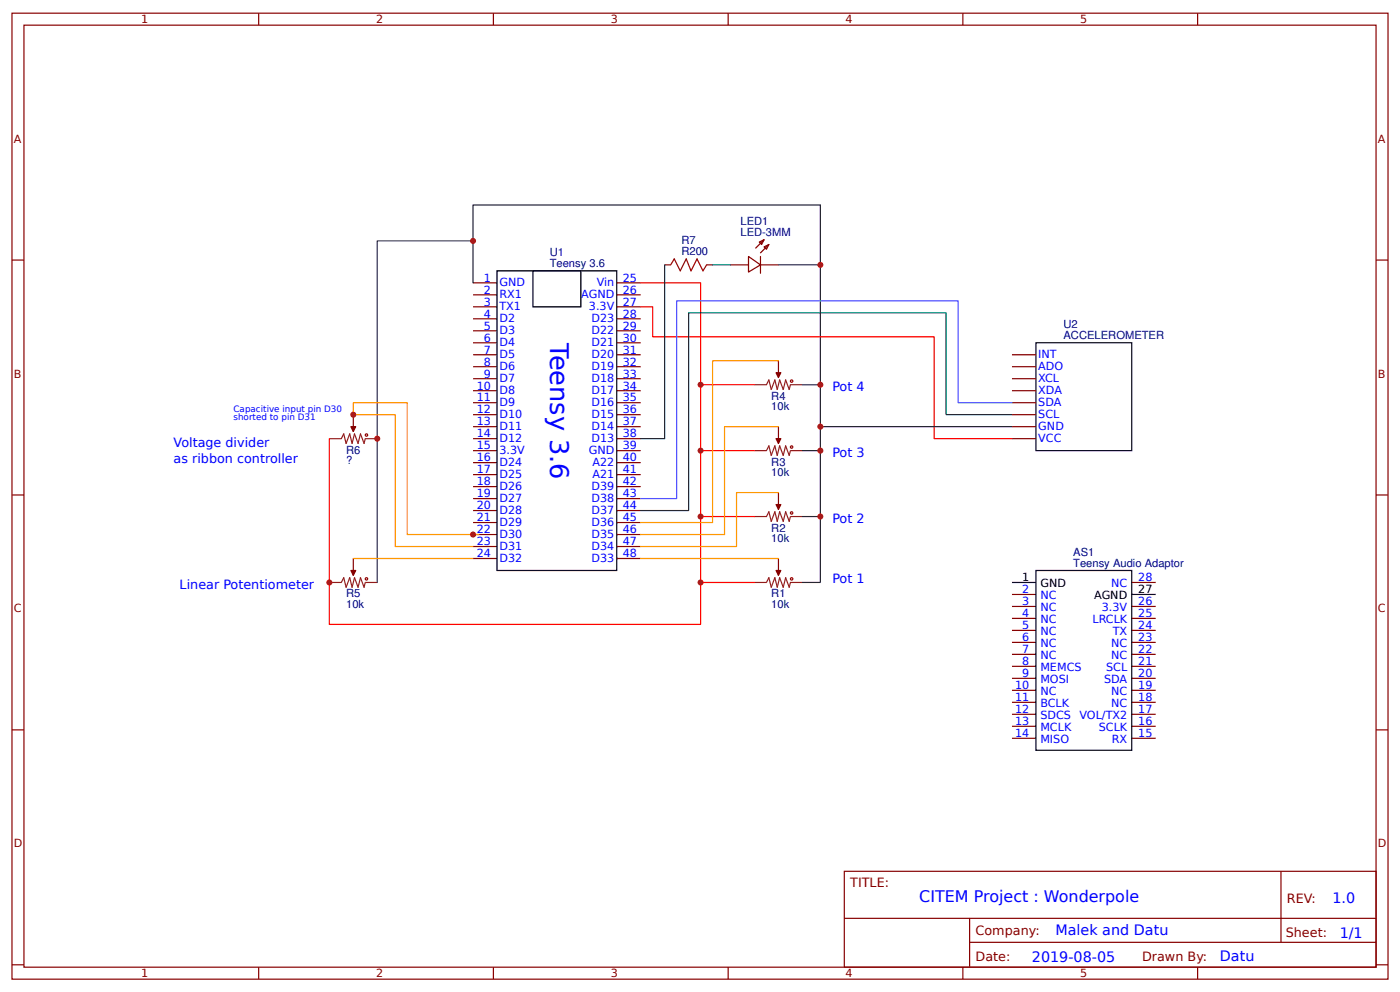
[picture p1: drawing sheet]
<svg xmlns="http://www.w3.org/2000/svg" width="309mm" height="219mm" viewBox="0 0 309 219" stroke-linecap="round" stroke-linejoin="round" font-family="sans-serif">
<g fill="none" stroke="#800" stroke-width=".26">
<path d="M2.6 2.9h304.1v213.3h-304.1zM5.3 5.6h298.7v207.9h-298.7zM57.1 2.9v2.7M109 2.9v2.7M160.9 2.9v2.7M212.7 2.9v2.7M264.6 2.9v2.7M2.6 57.4h2.7M146.8 58.5h1.4M156.1 58.5h1.3M161.4 58.5h4M165.4 56.6l2.6 1.9-2.6 1.6z"/>
<path d="M167.7 53.4l1.1-.5-.5 1.1zM168 58.5h4M168 56.6v3.7M168.8 54.5l1.1-.5-.6 1zM168.8 52.9l-1.8 1.9M169.9 54l-1.9 1.8M304 57.4h2.7M104.5 62.4h5.3M104.5 65.1h5.3M104.5 67.7h5.3M104.5 70.4h5.3M104.5 73h5.3"/>
<path d="M104.5 75.7h5.3M104.5 78.3h5.3M136.3 62.4h5.3M136.3 65.1h5.3M136.3 67.7h5.3M136.3 70.4h5.3M136.3 73h5.3M136.3 75.7h5.3M136.3 78.3h5.3M172 79.6v2.7M223.6 78.3h5.3M78.1 91.5v2.7"/>
<path d="M104.5 81h5.3M104.5 83.6h5.3M104.5 86.3h5.3M104.5 88.9h5.3M104.5 91.5h5.3M104.5 94.2h5.3M104.5 96.8h5.3M104.5 99.5h5.3M136.3 81h5.3M136.3 83.6h5.3M136.3 86.3h5.3M136.3 88.9h5.3"/>
<path d="M136.3 91.5h5.3M136.3 94.2h5.3M136.3 96.8h5.3M136.3 99.5h5.3M172 94.2v2.6M223.6 81h5.3M223.6 83.6h5.3M223.6 86.3h5.3M223.6 88.9h5.3M223.6 91.5h5.3M223.6 94.2h5.3M223.6 96.8h5.3"/>
<path d="M2.6 109.3h2.7M104.5 102.1h5.3M104.5 104.8h5.3M104.5 107.4h5.3M104.5 110.1h5.3M104.5 112.7h5.3M104.5 115.4h5.3M104.5 118h5.3M136.3 102.1h5.3M136.3 104.8h5.3M136.3 107.4h5.3M136.3 110.1h5.3"/>
<path d="M136.3 112.7h5.3M136.3 115.4h5.3M136.3 118h5.3M172 108.7v2.7M304 109.3h2.7M78.1 123.3v2.6M104.5 120.6h5.3M104.5 123.3h5.3M136.3 120.6h5.3M136.3 123.3h5.3M172 123.3v2.6M223.6 131.2h5.3"/>
<path d="M223.6 133.9h5.3M223.6 136.5h5.3M223.6 139.2h5.3M250 133.9h5.3M250 136.5h5.3M250 139.2h5.3M250 128.6h5.3M223.6 141.8h5.3M223.6 144.5h5.3M223.6 147.1h5.3M223.6 149.8h5.3M223.6 152.4h5.3"/>
<path d="M223.6 155h5.3M223.6 157.7h5.3M250 141.8h5.3M250 144.5h5.3M250 147.1h5.3M250 149.8h5.3M250 152.4h5.3M250 155h5.3M250 157.7h5.3M2.6 161.1h2.7M223.6 160.3h5.3M223.6 163h5.3"/>
<path d="M250 160.3h5.3M250 163h5.3M304 161.1h2.7M186.5 192.4h117.5v21.1h-117.5zM283 192.4v15.6M2.6 213h2.7M57.1 213.5v2.7M109 213.5v2.7M160.9 213.5v2.7M186.6 202.7h117.3M212.7 213.5v2.7M214.2 208h89.7"/>
<path d="M214.2 202.7v10.6M264.6 213.5v2.7M304 213h2.7"/>
</g>
<path d="M72.8 96.8h2.6l.5-1 .6 2.1 .8-2.1 .5 2.1 .5-2.1 .8 2.1 .5-2.1 .8 2.1 .3-1.1h2.6M78.1 94.2v1M166.7 99.5h2.6l.6-1.1 .5 2.1 .8-2.1 .5 2.1 .5-2.1 .8 2.1 .6-2.1 .8 2.1 .2-1h2.7M166.7 84.9h2.6l.6-1 .5 2.1 .8-2.1 .5 2.1 .5-2.1 .8 2.1 .6-2.1 .8 2.1 .2-1.1h2.7M172 82.3v1M172 96.8v1.1M166.7 114h2.6l.6-1 .5 2.1 .8-2.1 .5 2.1 .5-2.1 .8 2.1 .6-2.1 .8 2.1 .2-1.1h2.7M172 111.4v1M72.8 128.6h2.6l.5-1.1 .6 2.1 .8-2.1 .5 2.1 .5-2.1 .8 2.1 .5-2.1 .8 2.1 .3-1h2.6M78.1 125.9v1.1M166.7 128.6h2.6l.6-1.1 .5 2.1 .8-2.1 .5 2.1 .5-2.1 .8 2.1 .6-2.1 .8 2.1 .2-1h2.7M172 125.9v1.1" fill="none" stroke="#8d2323" stroke-width=".26"/>
<g fill="#800" stroke="#800" stroke-width=".26">
<path d="M171.4 125.9h1.1l-.5 1.1z"/>
<path d="M171.4 111.4h1.1l-.5 1z"/>
<path d="M171.4 96.8h1.1l-.5 1.1z"/>
<path d="M171.4 82.3h1.1l-.5 1z"/>
<path d="M77.5 125.9h1.1l-.5 1.1z"/>
<path d="M77.5 94.2h1.1l-.5 1z"/>
</g>
<g fill="none" stroke="#a00000" stroke-width=".26">
<path d="M148.2 58.5l.8-1.4 1.3 2.7 1.3-2.7 1.1 2.7 1.3-2.7 1.3 2.7 .8-1.3"/>
<circle cx="81" cy="96" r=".26"/>
<circle cx="174.9" cy="98.7" r=".26"/>
<circle cx="174.9" cy="84.1" r=".26"/>
<circle cx="174.9" cy="113.2" r=".26"/>
<circle cx="81" cy="127.8" r=".26"/>
<circle cx="174.9" cy="127.8" r=".26"/>
</g>
<path d="M109.8 59.8h26.5v66.1h-26.5zM117.7 59.8h10.6v7.9h-10.6zM228.9 75.7h21.1v23.8h-21.1zM223.6 128.6h5.3M228.9 125.9h21.1v39.7h-21.1zM250 131.2h5.3" fill="none" stroke="#000" stroke-width=".26"/>
<path d="M104.5 53.2h-21.2v75.4M172 58.5h9.2M104.5 62.4v-17.2h76.7v83.4h-3.9M177.3 99.5h3.9M177.3 84.9h3.9M181.2 94.2h42.4M177.3 114h3.9" fill="none" stroke="#333" stroke-width=".26"/>
<path d="M141.6 62.4h13.2v66.2h11.9M141.6 67.7h2.6v6.6h62.2v22.5h17.2M72.8 96.8v41h82v-9.2M154.8 99.5h11.9M154.8 84.9h11.9M154.8 114h11.9" fill="none" stroke="#f00" stroke-width=".26"/>
<path d="M172 79.6h-14.6v35.8h-15.8M172 94.2h-11.9v23.8h-18.5M105.8 118h-15.8v-29.1h-11.9v2.6h9.2v29.1h17.2M172 108.7h-9.3v11.9h-21.1M78.1 123.3h26.4M141.6 123.3h30.4" fill="none" stroke="#f90" stroke-width=".26"/>
<path d="M146.8 58.5v38.3h-5.2M157.4 58.5h4M223.6 91.5h-14.6v-22.4h-56.9v43.6h-10.5" fill="none" stroke="#080" stroke-width=".26"/>
<path d="M223.6 88.9h-11.9v-22.5h-62.2v43.7h-7.9" fill="none" stroke="#09f" stroke-width=".26"/>
<g fill="#c00">
<circle cx="154.8" cy="128.6" r=".66"/>
<circle cx="181.2" cy="114" r=".66"/>
<circle cx="181.2" cy="99.5" r=".66"/>
<circle cx="181.2" cy="84.9" r=".66"/>
<circle cx="181.2" cy="94.2" r=".66"/>
<circle cx="154.8" cy="84.9" r=".66"/>
<circle cx="154.8" cy="99.5" r=".66"/>
<circle cx="154.8" cy="114" r=".66"/>
<circle cx="83.3" cy="96.8" r=".66"/>
<circle cx="72.8" cy="128.6" r=".66"/>
<circle cx="78.1" cy="91.5" r=".66"/>
<circle cx="181.2" cy="58.5" r=".66"/>
<circle cx="104.5" cy="118" r=".66"/>
<circle cx="104.5" cy="53.2" r=".66"/>
</g>
<text font-size="5.6" fill="#00f" x="121.6" y="75.8" transform="rotate(90 121.6 75.8)">Teensy 3.6</text>
<text font-size="3.5" fill="#00f" x="203.1" y="199.1">CITEM Project : Wonderpole</text>
<g font-size="3.2" fill="#00f">
<text x="294.4" y="199.3">1.0</text>
<text x="233.2" y="206.5">Malek and Datu</text>
<text x="296" y="207">1/1</text>
<text x="228" y="212.3">2019-08-05</text>
<text x="269.5" y="212.3">Datu</text>
</g>
<g font-size="2.8" fill="#00f">
<text x="183.9" y="86.4">Pot 4</text>
<text x="38.4" y="98.7">Voltage divider</text>
<text x="183.9" y="101">Pot 3</text>
<text x="38.4" y="102.3">as ribbon controller</text>
<text x="183.9" y="115.5">Pot 2</text>
<text x="39.7" y="130.1">Linear Potentiometer</text>
<text x="183.9" y="128.7">Pot 1</text>
</g>
<g font-size="2.8" fill="#800">
<text x="187.9" y="195.8">TITLE:</text>
<text x="284.3" y="199.3">REV:</text>
<text x="215.5" y="206.4">Company:</text>
<text x="284.1" y="206.9">Sheet:</text>
<text x="215.5" y="212.2">Date:</text>
<text x="252.3" y="212.3">Drawn By:</text>
</g>
<g font-size="2.5" fill="#800">
<text x="31.2" y="5.2">1</text>
<text x="83.1" y="5.2">2</text>
<text x="134.9" y="5.2">3</text>
<text x="186.8" y="5.2">4</text>
<text x="238.7" y="5.2">5</text>
<text x="3" y="31.5">A</text>
<text x="304.4" y="31.5">A</text>
<text x="3" y="83.3">B</text>
<text x="304.4" y="83.3">B</text>
<text x="3" y="135.2">C</text>
<text x="304.4" y="135.2">C</text>
<text x="3" y="187.1">D</text>
<text x="304.4" y="187.1">D</text>
<text x="31.2" y="215.8">1</text>
<text x="83.1" y="215.8">2</text>
<text x="134.9" y="215.8">3</text>
<text x="186.8" y="215.8">4</text>
<text x="238.7" y="215.8">5</text>
</g>
<g font-size="2.5" fill="#000080">
<text x="150.6" y="54">R7</text>
<text x="163.6" y="52.1">LED-3MM</text>
<text x="163.6" y="49.7">LED1</text>
<text x="121.5" y="59">Teensy 3.6</text>
<text x="121.5" y="56.6">U1</text>
<text x="150.6" y="56.4">R200</text>
<text x="235" y="74.9">ACCELEROMETER</text>
<text x="235" y="72.5">U2</text>
<text x="170.4" y="88.2">R4</text>
<text x="170.4" y="90.6">10k</text>
<text x="76.5" y="100.1">R6</text>
<text x="76.5" y="102.5">?</text>
<text x="170.4" y="105.2">10k</text>
<text x="170.4" y="102.8">R3</text>
<text x="170.4" y="119.7">10k</text>
<text x="170.4" y="117.3">R2</text>
<text x="237.1" y="125.1">Teensy Audio Adaptor</text>
<text x="237.1" y="122.7">AS1</text>
<text x="76.5" y="131.9">R5</text>
<text x="170.4" y="131.9">R1</text>
<text x="76.5" y="134.3">10k</text>
<text x="170.4" y="134.3">10k</text>
</g>
<g font-size="2.5" fill="#00f">
<text x="106.9" y="62.2">1</text>
<text x="106.9" y="64.8">2</text>
<text x="110.3" y="63.2">GND</text>
<text x="110.3" y="65.9">RX1</text>
<text x="128.4" y="65.9">AGND</text>
<text x="131.8" y="63.2">Vin</text>
<text x="137.6" y="62.2">25</text>
<text x="137.6" y="64.8">26</text>
<text x="106.9" y="67.5">3</text>
<text x="106.9" y="70.1">4</text>
<text x="110.3" y="68.5">TX1</text>
<text x="110.3" y="71.2">D2</text>
<text x="130.1" y="68.5">3.3V</text>
<text x="130.7" y="71.2">D23</text>
<text x="137.6" y="67.5">27</text>
<text x="137.6" y="70.1">28</text>
<text x="106.9" y="72.8">5</text>
<text x="106.9" y="75.4">6</text>
<text x="110.3" y="73.8">D3</text>
<text x="110.3" y="76.5">D4</text>
<text x="130.7" y="73.8">D22</text>
<text x="130.7" y="76.5">D21</text>
<text x="137.6" y="72.8">29</text>
<text x="137.6" y="75.4">30</text>
<text x="106.9" y="78.1">7</text>
<text x="106.9" y="80.7">8</text>
<text x="106.9" y="83.3">9</text>
<text x="110.3" y="79.1">D5</text>
<text x="110.3" y="81.8">D6</text>
<text x="130.7" y="79.1">D20</text>
<text x="130.7" y="81.8">D19</text>
<text x="137.6" y="78.1">31</text>
<text x="137.6" y="80.7">32</text>
<text x="137.6" y="83.3">33</text>
<text x="229.4" y="81.8">ADO</text>
<text x="229.4" y="79.1">INT</text>
<text x="105.3" y="86">10</text>
<text x="105.3" y="88.6">11</text>
<text x="110.3" y="84.4">D7</text>
<text x="110.3" y="87">D8</text>
<text x="110.3" y="89.7">D9</text>
<text x="130.7" y="84.4">D18</text>
<text x="130.7" y="87">D17</text>
<text x="130.7" y="89.7">D16</text>
<text x="137.6" y="86">34</text>
<text x="137.6" y="88.6">35</text>
<text x="229.4" y="89.7">SDA</text>
<text x="229.4" y="87">XDA</text>
<text x="229.4" y="84.4">XCL</text>
<text x="105.3" y="91.3">12</text>
<text x="105.3" y="93.9">13</text>
<text x="110.3" y="92.3">D10</text>
<text x="110.3" y="95">D11</text>
<text x="130.7" y="92.3">D15</text>
<text x="130.7" y="95">D14</text>
<text x="137.6" y="91.3">36</text>
<text x="137.6" y="93.9">37</text>
<text x="229.4" y="95">GND</text>
<text x="229.4" y="92.3">SCL</text>
<text x="105.3" y="96.6">14</text>
<text x="105.3" y="99.2">15</text>
<text x="105.3" y="101.9">16</text>
<text x="110.3" y="97.6">D12</text>
<text x="110.3" y="100.3">3.3V</text>
<text x="130.1" y="100.3">GND</text>
<text x="130.7" y="97.6">D13</text>
<text x="137.6" y="96.6">38</text>
<text x="137.6" y="99.2">39</text>
<text x="137.6" y="101.9">40</text>
<text x="229.4" y="97.6">VCC</text>
<text x="105.3" y="104.5">17</text>
<text x="105.3" y="107.2">18</text>
<text x="110.3" y="102.9">D24</text>
<text x="110.3" y="105.6">D25</text>
<text x="130.9" y="102.9">A22</text>
<text x="130.9" y="105.6">A21</text>
<text x="137.6" y="104.5">41</text>
<text x="137.6" y="107.2">42</text>
<text x="105.3" y="109.8">19</text>
<text x="105.3" y="112.4">20</text>
<text x="110.3" y="108.2">D26</text>
<text x="110.3" y="110.9">D27</text>
<text x="110.3" y="113.5">D28</text>
<text x="130.7" y="108.2">D39</text>
<text x="130.7" y="110.9">D38</text>
<text x="130.7" y="113.5">D37</text>
<text x="137.6" y="109.8">43</text>
<text x="137.6" y="112.4">44</text>
<text x="105.3" y="115.1">21</text>
<text x="105.3" y="117.7">22</text>
<text x="110.3" y="116.2">D29</text>
<text x="110.3" y="118.8">D30</text>
<text x="130.7" y="116.2">D36</text>
<text x="130.7" y="118.8">D35</text>
<text x="137.6" y="115.1">45</text>
<text x="137.6" y="117.7">46</text>
<text x="105.3" y="120.4">23</text>
<text x="105.3" y="123">24</text>
<text x="110.3" y="121.4">D31</text>
<text x="110.3" y="124.1">D32</text>
<text x="130.7" y="121.4">D34</text>
<text x="130.7" y="124.1">D33</text>
<text x="137.6" y="120.4">47</text>
<text x="137.6" y="123">48</text>
<text x="225.8" y="131">2</text>
<text x="245.5" y="129.6">NC</text>
<text x="251.5" y="128.3">28</text>
<text x="225.8" y="133.6">3</text>
<text x="225.8" y="136.3">4</text>
<text x="229.8" y="132.3">NC</text>
<text x="229.8" y="134.9">NC</text>
<text x="229.8" y="137.6">NC</text>
<text x="241.4" y="137.6">LRCLK</text>
<text x="243.4" y="134.9">3.3V</text>
<text x="251.5" y="136.3">25</text>
<text x="251.5" y="133.6">26</text>
<text x="225.8" y="138.9">5</text>
<text x="225.8" y="141.6">6</text>
<text x="229.8" y="140.2">NC</text>
<text x="229.8" y="142.9">NC</text>
<text x="245.5" y="142.9">NC</text>
<text x="245.8" y="140.2">TX</text>
<text x="251.5" y="141.6">23</text>
<text x="251.5" y="138.9">24</text>
<text x="225.8" y="144.2">7</text>
<text x="225.8" y="146.8">8</text>
<text x="225.8" y="149.5">9</text>
<text x="229.8" y="145.5">NC</text>
<text x="229.8" y="148.2">MEMCS</text>
<text x="244.4" y="148.2">SCL</text>
<text x="245.5" y="145.5">NC</text>
<text x="251.5" y="149.5">20</text>
<text x="251.5" y="146.8">21</text>
<text x="251.5" y="144.2">22</text>
<text x="224.3" y="152.1">10</text>
<text x="224.3" y="154.8">11</text>
<text x="229.8" y="150.8">MOSI</text>
<text x="229.8" y="153.5">NC</text>
<text x="243.9" y="150.8">SDA</text>
<text x="245.5" y="153.5">NC</text>
<text x="251.5" y="154.8">18</text>
<text x="251.5" y="152.1">19</text>
<text x="224.3" y="157.4">12</text>
<text x="224.3" y="160.1">13</text>
<text x="229.8" y="156.1">BCLK</text>
<text x="229.8" y="158.7">SDCS</text>
<text x="229.8" y="161.4">MCLK</text>
<text x="238.5" y="158.7">VOL/TX2</text>
<text x="242.8" y="161.4">SCLK</text>
<text x="245.5" y="156.1">NC</text>
<text x="251.5" y="160.1">16</text>
<text x="251.5" y="157.4">17</text>
<text x="224.3" y="162.7">14</text>
<text x="229.8" y="164">MISO</text>
<text x="245.6" y="164">RX</text>
<text x="251.5" y="162.7">15</text>
</g>
<g font-size="2.5">
<text x="225.8" y="128.3">1</text>
<text x="229.8" y="129.6">GND</text>
<text x="251.5" y="131">27</text>
<text x="241.7" y="132.3">AGND</text>
</g>
<g font-size="1.9" fill="#00f">
<text x="51.6" y="90.8">Capacitive input pin D30</text>
<text x="51.6" y="92.8">shorted to pin D31</text>
</g>
</svg>
